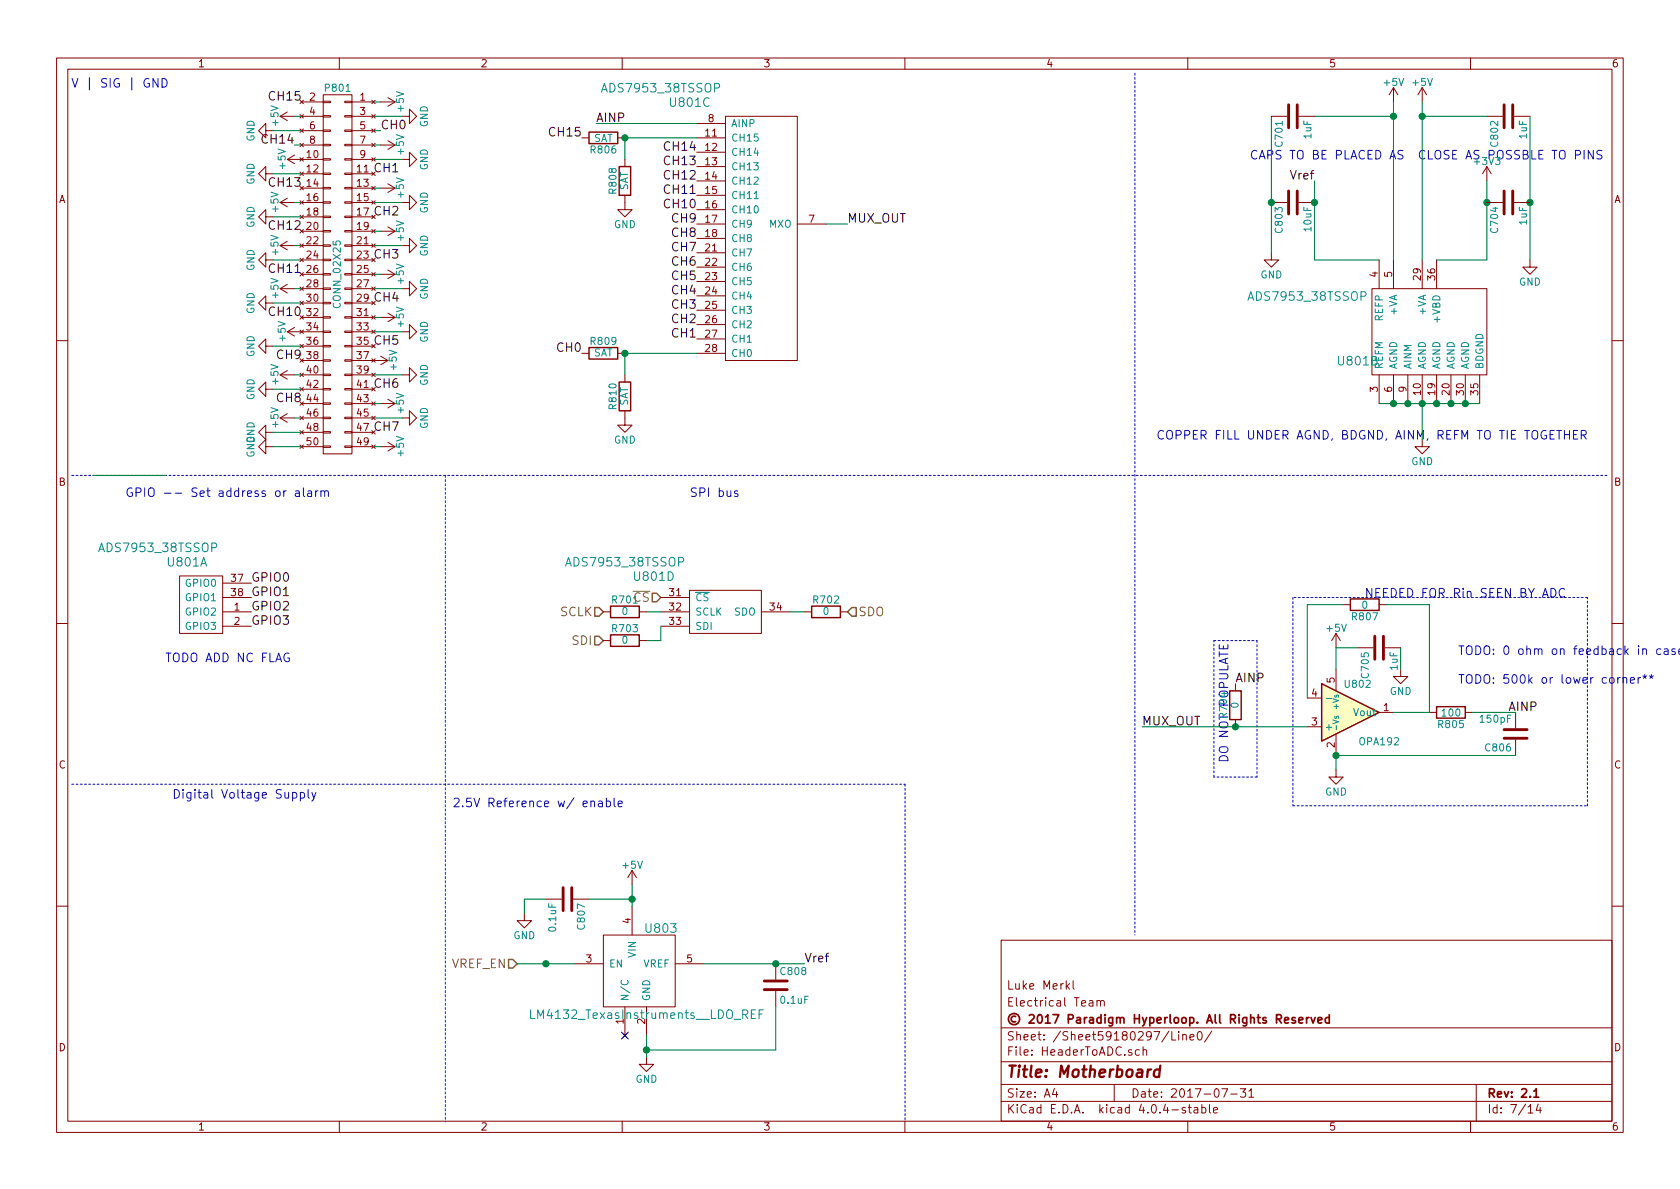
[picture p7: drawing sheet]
<svg xmlns="http://www.w3.org/2000/svg" width="297mm" height="210mm" viewBox="0 0 297 210" stroke-linecap="round" stroke-linejoin="round" font-family="sans-serif">
<g fill="none" stroke="#840000" stroke-width=".18">
<path d="M10 10.3h277v189.9h-277zM12 12.2h273v186.1h-273zM50.8 19.8l-1.3 .8M53.3 18h3.8M57.1 16.8h5.1v63.5h-5.1zM57.1 17.9h1.3v.3h-1.3zM60 10.3v1.9M61 17.9h1.2v.3h-1.2zM62.2 18h3.8M65.7 17.7l.6 .6M66.3 17.7l-.6 .6M67.3 18h2.5"/>
<path d="M68.6 17.3l1.2 .7M69.8 18l-1.2 .8M110 10.3v1.9M160 10.3v1.9M210 10.3v1.9M246.4 15.5l.7 1.3M246.4 15.5v2.5M246.4 15.5l-.8 1.3M251.5 15.5l.7 1.3M251.5 15.5v2.5M251.5 15.5l-.8 1.3M260 10.3v1.9"/>
<path d="M47 23.1v-1.3l-1.3 1.3 1.3 1.3v-1.3h1.3M47 38.3v-1.2l-1.3 1.2 1.3 1.3v-1.3h1.3M47 30.7v1.3l-1.3-1.3 1.3-1.2v1.2h1.3M49.5 20.6h2.6M49.5 35.8h2.6M49.5 35.8l1.3 .8M49.5 20.6l1.3 .7M50.8 28.2h6.3M50.8 28.2l1.3 .8M50.8 35l-1.3 .8M52.1 27.4l-1.3 .8M53 20.3l.6 .6"/>
<path d="M53 22.8l.6 .6M53 25.3l.6 .7M53 27.9l.6 .6M53 30.4l.6 .6M53 35.5l.6 .6M53 38l.6 .7M53.3 20.6h3.8M53.3 23.1h3.8M53.3 25.6h3.8M53.3 30.7h3.8M53.3 33.3h3.8M53.3 35.8h3.8"/>
<path d="M53.3 38.3h3.8M53.6 30.4l-.6 .6M53.6 20.3l-.6 .6M53.6 35.5l-.6 .6M53.6 22.8l-.6 .6M53.6 38l-.6 .7M53.6 25.3l-.6 .7M53.6 27.9l-.6 .6M57.1 38.2h1.3v.3h-1.3zM57.1 35.7h1.3v.2h-1.3zM57.1 33.1h1.3v.3h-1.3zM57.1 30.6h1.3v.3h-1.3z"/>
<path d="M57.1 28.1h1.3v.2h-1.3zM57.1 25.5h1.3v.3h-1.3zM57.1 23h1.3v.2h-1.3zM57.1 20.4h1.3v.3h-1.3zM61 38.2h1.2v.3h-1.2zM61 35.7h1.2v.2h-1.2zM61 33.1h1.2v.3h-1.2zM61 30.6h1.2v.3h-1.2zM61 28.1h1.2v.2h-1.2zM61 25.5h1.2v.3h-1.2zM61 23h1.2v.2h-1.2zM61 20.4h1.2v.3h-1.2z"/>
<path d="M62.2 20.6h3.8M62.2 23.1h3.8M62.2 25.6h3.8M62.2 28.2h3.8M62.2 30.7h3.8M62.2 33.3h3.8M62.2 35.8h3.8M62.2 38.3h3.8M65.7 20.3l.6 .6M65.7 22.8l.6 .6M65.7 25.3l.6 .7M65.7 27.9l.6 .6"/>
<path d="M65.7 33l.6 .6M65.7 35.5l.6 .6M66.3 20.3l-.6 .6M66.3 22.8l-.6 .6M66.3 25.3l-.6 .7M66.3 27.9l-.6 .6M66.3 33l-.6 .6M66.3 35.5l-.6 .6M67.3 25.6h2.5M67.3 33.3h2.5M68.6 24.9l1.2 .7M68.6 32.5l1.2 .8"/>
<path d="M69.8 25.6l-1.2 .8M69.8 33.3l-1.2 .7M71.1 20.6h1.3v1.2l1.3-1.2-1.3-1.3v1.3M71.1 28.2h1.3v1.3l1.3-1.3-1.3-1.3v1.3M71.1 35.8h1.3v1.3l1.3-1.3-1.3-1.3v1.3M102.9 24.4h1.2M109.2 24.4h1.3M110.5 34.5v2.6h-1.3l1.3 1.2 1.3-1.2h-1.3M110.5 28.2v1.3M123.2 39.6h5.1M123.2 21.8h5.1M123.2 24.4h5.1"/>
<path d="M123.2 26.9h5.1M123.2 29.5h5.1M123.2 32h5.1M123.2 34.5h5.1M123.2 37.1h5.1M128.3 20.6h12.7v43.1h-12.7zM141 39.6h5M224.8 20.6h2.8M224.8 35.8h2.8M229.6 20.6h2.8M229.6 35.8h2.8M262.9 20.6h2.8"/>
<path d="M262.9 35.8h2.8M262.9 29.5l-.8 1.2M262.9 29.5v2.5M262.9 29.5l.8 1.2M267.7 20.6h2.8M267.7 35.8h2.8M47 46v-1.3l-1.3 1.3 1.3 1.2v-1.2h1.3M47 53.6v-1.3l-1.3 1.3 1.3 1.3v-1.3h1.3M49.5 43.4h2.6M49.5 51h2.6M49.5 43.4l1.3 .8M49.5 51l1.3 .8"/>
<path d="M50.8 58.7h6.3M50.8 42.7l-1.3 .7M50.8 50.3l-1.3 .7M50.8 58.7l1.3 .7M52.1 57.9l-1.3 .8M53 53.3l.6 .6M53 43.1l.6 .6M53 58.4l.6 .6M53 45.7l.6 .6M53 50.7l.6 .7M53.3 40.9h3.8M53.3 53.6h3.8"/>
<path d="M53.3 43.4h3.8M53.3 56.1h3.8M53.3 46h3.8M53.3 48.5h3.8M53.3 51h3.8M53.6 53.3l-.6 .6M53.6 43.1l-.6 .6M53.6 45.7l-.6 .6M53.6 58.4l-.6 .6M53.6 50.7l-.6 .7M57.1 58.5h1.3v.3h-1.3zM57.1 56h1.3v.3h-1.3z"/>
<path d="M57.1 53.5h1.3v.2h-1.3zM57.1 50.9h1.3v.3h-1.3zM57.1 48.4h1.3v.2h-1.3zM57.1 45.8h1.3v.3h-1.3zM57.1 43.3h1.3v.3h-1.3zM57.1 40.8h1.3v.2h-1.3zM61 58.5h1.2v.3h-1.2zM61 56h1.2v.3h-1.2zM61 53.5h1.2v.2h-1.2zM61 50.9h1.2v.3h-1.2zM61 48.4h1.2v.2h-1.2zM61 45.8h1.2v.3h-1.2z"/>
<path d="M61 43.3h1.2v.3h-1.2zM61 40.8h1.2v.2h-1.2zM62.2 40.9h3.8M62.2 53.6h3.8M62.2 43.4h3.8M62.2 56.1h3.8M62.2 46h3.8M62.2 58.7h3.8M62.2 48.5h3.8M62.2 51h3.8M65.7 43.1l.6 .6M65.7 55.8l.6 .6"/>
<path d="M65.7 58.4l.6 .6M65.7 48.2l.6 .6M65.7 50.7l.6 .7M65.7 40.6l.6 .6M66.3 40.6l-.6 .6M66.3 43.1l-.6 .6M66.3 55.8l-.6 .6M66.3 58.4l-.6 .6M66.3 48.2l-.6 .6M66.3 50.7l-.6 .7M67.3 40.9h2.5M67.3 56.1h2.5"/>
<path d="M67.3 48.5h2.5M68.6 55.4l1.2 .7M68.6 40.1l1.2 .8M68.6 47.7l1.2 .8M69.8 56.1l-1.2 .8M69.8 40.9l-1.2 .8M69.8 48.5l-1.2 .8M71.1 43.4h1.3v1.3l1.3-1.3-1.3-1.2v1.2M71.1 51h1.3v1.3l1.3-1.3-1.3-1.2v1.2M71.1 58.7h1.3v1.2l1.3-1.2-1.3-1.3v1.3M123.2 44.7h5.1M123.2 47.2h5.1"/>
<path d="M123.2 49.8h5.1M123.2 52.3h5.1M123.2 54.9h5.1M123.2 57.4h5.1M123.2 59.9h5.1M123.2 42.2h5.1M224.8 44.7v1.3h-1.3l1.3 1.2 1.3-1.2h-1.3M242.6 51h20.3v15.3h-20.3zM243.8 46v5M246.4 46v5M251.5 46v5M254 46v5"/>
<path d="M270.5 46v1.2h-1.3l1.3 1.3 1.3-1.3h-1.3M10 60.2h2M47 68.8v-1.2l-1.3 1.2 1.3 1.3v-1.3h1.3M47 61.2v-1.3l-1.3 1.3 1.3 1.3v-1.3h1.3M47 76.4v-1.2l-1.3 1.2 1.3 1.3v-1.3h1.3M47 79v-1.3l-1.3 1.3 1.3 1.3v-1.3h1.3M49.5 66.3h2.6M49.5 73.9h2.6M49.5 66.3l1.3 .8M49.5 73.9l1.3 .8M50.8 65.5l-1.3 .8M50.8 73.1l-1.3 .8"/>
<path d="M53 66l.6 .6M53 78.7l.6 .6M53 68.5l.6 .6M53 60.9l.6 .6M53 73.6l.6 .6M53 76.1l.6 .7M53.3 66.3h3.8M53.3 79h3.8M53.3 68.8h3.8M53.3 71.4h3.8M53.3 61.2h3.8M53.3 73.9h3.8"/>
<path d="M53.3 63.7h3.8M53.3 76.4h3.8M53.6 66l-.6 .6M53.6 78.7l-.6 .6M53.6 68.5l-.6 .6M53.6 60.9l-.6 .6M53.6 73.6l-.6 .6M53.6 76.1l-.6 .7M57.1 78.9h1.3v.2h-1.3zM57.1 76.3h1.3v.3h-1.3zM57.1 73.8h1.3v.2h-1.3zM57.1 71.2h1.3v.3h-1.3z"/>
<path d="M57.1 68.7h1.3v.3h-1.3zM57.1 66.2h1.3v.2h-1.3zM57.1 63.6h1.3v.3h-1.3zM57.1 61.1h1.3v.2h-1.3zM61 78.9h1.2v.2h-1.2zM61 76.3h1.2v.3h-1.2zM61 73.8h1.2v.2h-1.2zM61 71.2h1.2v.3h-1.2zM61 68.7h1.2v.3h-1.2zM61 66.2h1.2v.2h-1.2zM61 63.6h1.2v.3h-1.2zM61 61.1h1.2v.2h-1.2z"/>
<path d="M62.2 66.3h3.8M62.2 79h3.8M62.2 68.8h3.8M62.2 71.4h3.8M62.2 61.2h3.8M62.2 73.9h3.8M62.2 63.7h6.4M62.2 76.4h3.8M65.7 78.7l.6 .6M65.7 71.1l.6 .6M65.7 73.6l.6 .6M65.7 63.4l.6 .7"/>
<path d="M65.7 66l.6 .6M66.3 66l-.6 .6M66.3 71.1l-.6 .6M66.3 73.6l-.6 .6M66.3 63.4l-.6 .7M66.3 78.7l-.6 .6M67.3 79h2.5M67.3 71.4h2.5M67.3 63l1.3 .7M68.6 78.2l1.2 .8M68.6 70.6l1.2 .8M68.6 63.7l-1.3 .8"/>
<path d="M69.8 79l-1.2 .8M69.8 71.4l-1.2 .7M71.1 73.9h1.3v1.3l1.3-1.3-1.3-1.3v1.3M71.1 66.3h1.3v1.3l1.3-1.3-1.3-1.3v1.3M102.9 62.5h1.2M109.2 62.5h1.3M110.5 72.6v2.6h-1.3l1.3 1.2 1.3-1.2h-1.3M110.5 66.3v1.3M123.2 62.5h5.1M243.8 66.3v5.1M246.4 66.3v5.1M248.9 66.3v5.1"/>
<path d="M251.5 77.7v1.3h1.2l-1.2 1.3-1.3-1.3h1.3M251.5 66.3v5.1M254 66.3v5.1M256.5 66.3v5.1M259.1 66.3v5.1M261.6 66.3v5.1M285 60.2h2M10 110.3h2M31.7 101.8h7.7v10.2h-7.7zM39.4 108.2h5M39.4 110.7h5M39.4 103.1h5"/>
<path d="M39.4 105.7h5M106.7 108.2h1.2M106.7 113.3h1.2M113 108.2h1.3M113 113.3h1.3M116.8 108.2h5.1M116.8 110.7h5.1M116.8 105.7h5.1M121.9 104.4h12.7v7.6h-12.7zM134.6 108.2h5.1M142.2 108.2h1.3M148.6 108.2h1.3"/>
<path d="M236.2 112v2.5M236.2 118.4v3.8M236.2 112l-.7 1.3M236.2 112l.8 1.3M237.5 106.9h1.3M240 114.5h2.8M243.8 106.9h1.3M244.9 114.5h2.7M247.6 118.4v1.2h1.3l-1.3 1.3-1.2-1.3h1.2M285 110.3h2M218.4 120.9v1.3M218.4 127.2v1.3"/>
<path d="M231.1 128.5h2.6M231.1 123.4h2.6M236.2 136.1v1.3h1.3l-1.3 1.3-1.3-1.3h1.3M236.2 129.8v3.8M243.8 126h2.6M252.7 126h1.3M259.1 126h1.2M268 126v2.8M268 130.8v2.8M96.5 159h2.8M101.3 159h2.8M111.8 153.9v2.6"/>
<path d="M111.8 153.9l-.8 1.3M111.8 153.9l.7 1.3M10 160.2h2M92.7 161.5v1.3h1.3l-1.3 1.3-1.3-1.3h1.3M101.6 170.4h5.1M106.7 165.3h12.7v12.7h-12.7zM110.5 178v5.1M111.8 160.3v5M114.3 178v5.1M119.4 170.4h5.1M137.2 170.4v2.8M137.2 175.3v2.7"/>
<path d="M177 166.3h108v32h-108zM188.7 174.4l.4 .5M189.1 173.9l-.6 .6M189.7 173.4v1.3l.2 .2M192.6 177h.6v.9M193.2 177.3l-.4 .1-.3 .2 .3 .3 .4-.1M194 177.1l.2-.2 .3 .1 .1 .9M194 176.9v1M194.6 177.1a.36 .36 0 0 1 .3-.2 .36 .36 0 0 1 .3 .2v.8M285 160.2h2M60 198.3v1.9M110 198.3v1.9"/>
<path d="M110.2 182.8l.6 .6M110.8 182.8l-.6 .6M114.3 186.9v1.3h1.3l-1.3 1.3-1.3-1.3h1.3M160 198.3v1.9M177 194.8h108M177 191.8h108M177 187.8h108M177 181.8h108M186.4 192.5l-.3 1h.9M186.8 193v1M197 191.8v3M201.4 185.7l-.4-.1-.3 .3 .1 .6 .2 .1 .4-.1"/>
<path d="M202.1 185.7l.2-.1 .4 .1v.9M202.1 185.1v1.5M207.2 182.4v1.5h.7M208.4 182.4v.2M208.4 182.9v1M209.1 183.1l.2-.2 .4 .1 .1 .9M209.1 182.9v1M209.6 195.9a.37 .37 0 0 0-.6 .1l.1 .3 .5 .1 .1 .1-.3 .3-.4-.1M210 198.3v1.9M210.1 195.8h.5M210.3 195.3v1.3l.3 .2M210.4 183.4l.7-.1-.1-.3-.4-.1-.2 .2 .1 .7h.5"/>
<path d="M211.2 195.9h.5l.1 .9M211.8 196.2l-.5 .1-.2 .2 .2 .3 .5-.1M211.8 182.6l.2-.2a.81 .81 0 0 1 .6 .6 .81 .81 0 0 1-.3 .8l-.1 .1a.79 .79 0 0 1-.4-1.3zM212.5 195.9l.4-.1 .3 .3-.1 .6h-.6M212.5 195.3v1.5M213.8 195.3v1.3l.2 .2M214.2 182.3l-1.2 2M214.6 196.3l.7-.1-.1-.3-.4-.1-.2 .2v.7h.6M216 192.5h1l-.6 1.5M217.6 193.5h1.1M219.3 192.5h.9l-.5 .6 .5 .1v.7l-.2 .1-.7-.1M220.8 193l.4-.5v1.5"/>
<path d="M220.8 194h.9M260 198.3v1.9M261 191.8v6.5M270.2 196.8h.8M272 195.2l-.4 1.1h.9M272.3 195.8v1"/>
</g>
<path d="M231 179.9v1M231.4 179.9l-.4 .3M231.8 179.9l.4 1 .3-1M235 179.4v1.5M227.1 180.4l.7-.1v-.3l-.4-.1-.3 .2 .1 .7h.6M229 180a.37 .37 0 0 0-.6 .1l.1 .3 .5 .1 .1 .1-.2 .3-.5-.1M229.6 180.4l.8-.1-.1-.3-.4-.1-.3 .2 .1 .7h.6M233 180.4l.7-.1v-.3l-.5-.1-.2 .2 .1 .7h.6M235 180l-.4-.1-.3 .3 .1 .6 .2 .1 .4-.1M271.2 193l.4-.5v1.5M271.2 194h.9" fill="none" stroke="#840000" stroke-width=".3"/>
<path d="M205.1 189.2a.7 .7 0 0 0-1 .3v.8l.2 .1 .6-.1M205.2 188.4l-.3 2" fill="none" stroke="#840000" stroke-width=".41"/>
<g fill="none" stroke="#0000c2" stroke-width=".18">
<path d="M26.3 14a.71 .71 0 0 0-.9 .7 .71 .71 0 0 0 .9 .6l.1-.5h-.3M27.9 13.9v1.5l-.8-1.5v1.5M28.7 13.9a.77 .77 0 0 1 .8 .8 .77 .77 0 0 1-.8 .7zM278.6 27.4l.7-.1 .2-.2-.1-.4-.3-.1h-.5v1.5M280.1 26.6v1.5M281.7 26.6v1.5l-.9-1.5v1.5M283.2 26.7a.62 .62 0 0 0-.8 0v.5l.8 .3v.5a.62 .62 0 0 1-.9 0M276.6 76.1v1.5M276.6 76.9h.9M277.5 76.1v1.5M278.2 76.9h.5M278.9 76.1h-.7v1.5h.7"/>
<path d="M279.6 76.9h.7l.2-.3-.1-.3-.2-.2h-.6v1.5M280 76.9l.5 .7M23.3 86.4a.71 .71 0 0 0-.9 .6 .71 .71 0 0 0 .9 .7l.1-.6h-.3M24.1 87.1l.7-.1 .1-.2v-.4l-.3-.1h-.5v1.5M25.6 86.3v1.5M26.5 86.4a.5 .5 0 0 1 .5-.1 .5 .5 0 0 1 .3 .5l-.1 .8a.53 .53 0 0 1-.6 .2 .53 .53 0 0 1-.4-.5v-.5zM57.4 87a.35 .35 0 0 1 .3-.2 .35 .35 0 0 1 .4 .2v.8M123.1 86.4a.62 .62 0 0 0-.8 0v.5l.7 .3v.4a.62 .62 0 0 1-.8 .1M51.1 115.6a.71 .71 0 0 0-.9 .7 .71 .71 0 0 0 .9 .6l.1-.5h-.3M215.6 114v.7h1.5v-.7M274.2 104.1a.77 .77 0 0 1 .9 .7 .77 .77 0 0 1-.9 .8zM276.6 104.2a.62 .62 0 0 0-.7 0 .62 .62 0 0 0-.2 .7 .58 .58 0 0 0 .3 .6 .58 .58 0 0 0 .6-.1"/>
<path d="M287 120v-.1a.36 .36 0 0 1 .6 .1v.8M287 119.8v1M289.6 119.8v1M290.1 119.8l-.3 .1-.2 .2M290.4 119.5l.4 .2 .4-.2M290.6 120l.2-.3 .2 .3M290.8 119.3v.4M291.6 119.5l.4 .2 .3-.2M291.7 120l.3-.3 .2 .3M292 119.3v.4M54.5 139.6v1.3l.2 .2M288.3 120.3l.7-.1-.1-.3-.4-.1-.2 .2v.7h.6"/>
<path d="M51.7 140.2a.48 .48 0 0 1 .7 .1v.7a.48 .48 0 0 1-.7 .1M53.1 140.2a.48 .48 0 0 1 .7 .1v.7a.48 .48 0 0 1-.7 .1M53.1 140.1v1.6M55.1 140.1l.4 1M55.9 140.1l-.6 1.4-.2 .2M104.5 141.8v-.1a.36 .36 0 0 1 .6 .2v.8M105.8 141.7h.6l.1 1M106.5 142l-.5 .1a.3 .3 0 0 0-.2 .3 .3 .3 0 0 0 .2 .3l.5-.1M107.2 141.7a.48 .48 0 0 1 .7 .1v.7a.48 .48 0 0 1-.7 .1M107.2 141.1v1.6M108.6 141.1v1.4l.2 .2M109.3 142.2l.7-.2v-.3h-.5l-.2 .2 .1 .7h.6"/>
</g>
<g fill="none" stroke="#840000" stroke-width=".51">
<path d="M227.8 18.5v4.1M229.4 18.5v4.1M265.9 18.5v4.1M267.5 18.5v4.1M227.8 33.8v4M229.4 33.8v4M265.9 33.8v4M267.5 33.8v4M243.1 112.5v4.1M244.6 112.5v4.1M265.9 129h4.1M265.9 130.6h4.1"/>
<path d="M99.6 157v4M101.1 157v4M135.1 175h4.1M135.1 173.5h4.1"/>
</g>
<path d="M233.7 120.9l10.1 5.1-10.1 5.1z" fill="#ffffc2" stroke="#ffffc2" stroke-width=".18"/>
<path d="M104.1 23.4h5.1v2h-5.1zM109.5 29.5h2v5h-2zM104.1 61.5h5.1v2h-5.1zM109.5 67.6h2v5h-2zM107.9 107.2h5.1v2h-5.1zM107.9 112.3h5.1v2h-5.1zM143.5 107.2h5.1v2h-5.1zM238.8 105.9h5v2h-5zM217.4 122.2h2.1v5h-2.1zM233.7 120.9l10.1 5.1-10.1 5.1zM254 125h5.1v2h-5.1z" fill="none" stroke="#840000" stroke-width=".25"/>
<path d="M234.5 123.5h1M236 126.7v.2l.1 .1 .3-.3h.2v.3M93.8 178.6v1.5h.8M109.9 173.4a.5 .5 0 0 0 0 .6 .5 .5 0 0 0 .6 .1l.4-.1a.41 .41 0 0 0 0-.6M132.8 179.3h.5M133.6 178.6h-.8v1.5h.8M134.2 179.3h.5M135 178.6h-.8v1.5" fill="none" stroke="#008484" stroke-width=".18"/>
<path d="M105.2 107.4h.7l.8 .8-.8 .8h-.7zM105.2 112.5h.7l.8 .8-.8 .7h-.7zM115.3 104.9h.8l.7 .8-.7 .7h-.8zM150.6 107.4h.8v1.6h-.8l-.7-.8zM89.9 169.7h.8l.7 .7-.7 .8h-.8z" fill="none" stroke="#848400" stroke-width=".25"/>
<g fill="none" stroke="#008400" stroke-width=".18">
<path d="M66 18h1.3M246.4 18v28M251.5 18v28M48.3 23.1h5M48.3 38.3h5M48.3 30.7h5M52.1 20.6h1.2M52.1 25.6h1.2M52.1 35.8h1.2M66 20.6h5.1M66 23.1h1.3M66 25.6h1.3"/>
<path d="M66 35.8h5.1M66 28.2h5.1M66 33.3h1.3M105.4 21.8h17.8M123.2 24.4h-12.7v3.8M146 39.6h3.9M224.8 20.6v24.1M232.4 32v14h11.4M232.4 20.6h14M251.5 20.6h11.4M262.9 32v14h-8.9M270.5 20.6v25.4"/>
<path d="M48.3 46h5M48.3 53.6h5M52.1 43.4h1.2M52.1 51h1.2M66 43.4h5.1M66 51h5.1M66 56.1h1.3M66 40.9h1.3M66 48.5h1.3M66 58.7h5.1M48.3 68.8h5M48.3 79h5"/>
<path d="M48.3 61.2h5M48.3 76.4h5M52.1 73.9h1.2M52.1 66.3h1.2M66 71.4h1.3M66 73.9h5.1M66 66.3h5.1M66 79h1.3M123.2 62.5h-12.7v3.8M243.8 71.4h17.8M251.5 71.4v6.3M16.5 84.1h12.7"/>
<path d="M114.3 108.2h2.5M116.8 110.7v2.6h-2.5M139.7 108.2h2.5M237.5 106.9h-6.4v16.5M240 114.5h-3.8v3.9M245.1 106.9h7.6v19.1h-6.3M247.6 114.5v3.9M201.9 128.5h29.2M260.3 126h7.7M268 133.6h-31.8v2.5M96.5 159h-3.8v2.5M104.1 159h7.7"/>
<path d="M111.8 156.5v3.8M91.4 170.4h10.2M124.5 170.4h17.7M137.2 178v7.7h-22.9M114.3 183.1v3.8"/>
</g>
<g fill="#008400" stroke="#008400" stroke-width=".25">
<circle cx="262.9" cy="35.8" r=".51"/>
<circle cx="232.4" cy="35.8" r=".51"/>
<circle cx="246.4" cy="20.6" r=".51"/>
<circle cx="224.8" cy="35.8" r=".51"/>
<circle cx="251.5" cy="20.6" r=".51"/>
<circle cx="236.2" cy="133.6" r=".51"/>
<circle cx="218.4" cy="128.5" r=".51"/>
<circle cx="246.4" cy="71.4" r=".51"/>
<circle cx="248.9" cy="71.4" r=".51"/>
<circle cx="251.5" cy="71.4" r=".51"/>
<circle cx="254" cy="71.4" r=".51"/>
<circle cx="256.5" cy="71.4" r=".51"/>
<circle cx="259.1" cy="71.4" r=".51"/>
<circle cx="270.5" cy="35.8" r=".51"/>
<circle cx="114.3" cy="185.7" r=".51"/>
<circle cx="96.5" cy="170.4" r=".51"/>
<circle cx="111.8" cy="159" r=".51"/>
<circle cx="137.2" cy="170.4" r=".51"/>
<circle cx="110.5" cy="24.4" r=".51"/>
<circle cx="110.5" cy="62.5" r=".51"/>
</g>
<g fill="none" stroke="#0000c2" stroke-width=".18" stroke-dasharray=".3 .4">
<path d="M200.7 12.9v152.4M12.7 84.1h271.8M78.7 84.1v114.3M214.6 113.3h7.6M222.2 113.3v24.1M228.6 105.7v36.8M280.7 105.7h-52.1M12.7 138.7h147.3M160 138.7v59.7M214.6 137.4v-24.1M222.2 137.4h-7.6M228.6 142.5h52.1"/>
<path d="M280.7 142.5v-36.8"/>
</g>
<path d="M109.9 182.5l1.2 1.2M111.1 182.5l-1.2 1.2" fill="none" stroke="#000084" stroke-width=".18"/>
<text font-size="2.8" fill="#840000" x="178" y="190.5">Title: Motherboard</text>
<g font-size="2.1" fill="#0000c2">
<text x="12" y="15.5">V | SIG | GND</text>
<text x="221" y="28.2">CAPS TO BE PLACED AS CLOSE AS POSSBLE TO PINS</text>
<text x="204.5" y="77.7">COPPER FILL UNDER AGND, BDGND, AINM, REFM TO TIE TOGETHER</text>
<text x="29.5" y="87.9">GPIO -- Set address or alarm</text>
<text x="123" y="87.9">SPI bus</text>
<text x="241.3" y="105.7">NEEDED FOR Rin SEEN BY ADC</text>
<text x="29.2" y="117.1">TODO ADD NC FLAG</text>
<text x="257.8" y="115.8">TODO: 0 ohm on feedback in case we wan</text>
<text x="257.8" y="120.9">TODO: 500k or lower corner**</text>
<text x="217.2" y="134.9" transform="rotate(-90 217.2 134.9)">DO NOT POPULATE</text>
<text x="30.5" y="141.2">Digital Voltage Supply</text>
<text x="80" y="142.7">2.5V Reference w/ enable</text>
</g>
<g font-size="2.1">
<text x="47.9" y="17.8">CH15</text>
<text x="67.3" y="22.9">CH0</text>
<text x="105.4" y="21.6">AINP</text>
<text x="46.6" y="25.4">CH14</text>
<text x="97.4" y="24.1">CH15</text>
<text x="117.8" y="26.7">CH14</text>
<text x="117.8" y="29.2">CH13</text>
<text x="47.9" y="33">CH13</text>
<text x="66" y="30.5">CH1</text>
<text x="117.8" y="31.7">CH12</text>
<text x="117.8" y="34.3">CH11</text>
<text x="228.3" y="31.7">Vref</text>
<text x="47.9" y="40.6">CH12</text>
<text x="66" y="38.1">CH2</text>
<text x="117.8" y="36.8">CH10</text>
<text x="118.9" y="39.4">CH9</text>
<text x="118.9" y="41.9">CH8</text>
<text x="149.9" y="39.4">MUX_OUT</text>
<text x="66" y="45.7">CH3</text>
<text x="118.9" y="44.4">CH7</text>
<text x="118.9" y="47">CH6</text>
<text x="47.9" y="48.3">CH11</text>
<text x="66" y="53.3">CH4</text>
<text x="118.9" y="49.5">CH5</text>
<text x="118.9" y="52.1">CH4</text>
<text x="47.9" y="55.9">CH10</text>
<text x="118.9" y="54.6">CH3</text>
<text x="118.9" y="57.1">CH2</text>
<text x="118.9" y="59.7">CH1</text>
<text x="49.1" y="63.5">CH9</text>
<text x="66" y="61">CH5</text>
<text x="98.6" y="62.2">CH0</text>
<text x="49.1" y="71.1">CH8</text>
<text x="66" y="68.6">CH6</text>
<text x="66" y="76.2">CH7</text>
<text x="44.4" y="102.9">GPIO0</text>
<text x="44.4" y="105.4">GPIO1</text>
<text x="44.4" y="107.9">GPIO2</text>
<text x="44.4" y="110.5">GPIO3</text>
<text x="218.4" y="120.6">AINP</text>
<text x="266.7" y="125.7">AINP</text>
<text x="201.9" y="128.3">MUX_OUT</text>
<text x="142.2" y="170.2">Vref</text>
</g>
<g font-size="2.1" fill="#008484">
<text x="106.9" y="16.4">ADS7953_38TSSOP</text>
<text x="118.6" y="18.9">U801C</text>
<text x="221.2" y="53.2">ADS7953_38TSSOP</text>
<text x="236.7" y="64.6">U801B</text>
<text x="18" y="97.6">ADS7953_38TSSOP</text>
<text x="29.7" y="100.2">U801A</text>
<text x="100.5" y="100.2">ADS7953_38TSSOP</text>
<text x="112" y="106.4">CS</text>
<text x="112.3" y="102.7">U801D</text>
<text x="114.3" y="164.9">U803</text>
<text x="94.6" y="180.2">LM4132_TexasInstruments__LDO_REF</text>
</g>
<g font-size="2.1" fill="#848400">
<text x="99" y="109">SCLK</text>
<text x="151.8" y="109">SDO</text>
<text x="101.2" y="114">SDI</text>
<text x="79.7" y="171.2">VREF_EN</text>
</g>
<g font-size="2.1" fill="#840000">
<text x="178" y="178">Electrical Team</text>
<text x="178" y="175">Luke Merkl</text>
<text x="178" y="184">Sheet: /Sheet59180297/Line0/</text>
<text x="178" y="181">© 2017 Paradigm Hyperloop. All Rights Reserved</text>
<text x="178" y="186.7">File: HeaderToADC.sch</text>
<text x="178" y="196.9">KiCad E.D.A. kicad 4.0.4-stable</text>
<text x="178" y="194.1">Size: A4</text>
<text x="200" y="194.1">Date: 2017-07-31</text>
<text x="263" y="194.1">Rev: 2.1</text>
<text x="263" y="196.9">Id: 7/14</text>
</g>
<g font-size="1.8" fill="#840000">
<text x="35" y="11.9">1</text>
<text x="85" y="11.9">2</text>
<text x="135" y="11.9">3</text>
<text x="185" y="11.9">4</text>
<text x="235" y="11.9">5</text>
<text x="285" y="11.9">6</text>
<text x="54.8" y="17.8">2</text>
<text x="63.7" y="17.8">1</text>
<text x="54.8" y="20.3">4</text>
<text x="54.8" y="22.9">6</text>
<text x="63.7" y="20.3">3</text>
<text x="63.7" y="22.9">5</text>
<text x="125.2" y="21.6">8</text>
<text x="54.3" y="27.9">10</text>
<text x="54.8" y="25.4">8</text>
<text x="63.7" y="25.4">7</text>
<text x="63.7" y="27.9">9</text>
<text x="124.8" y="24.1">11</text>
<text x="124.8" y="26.7">12</text>
<text x="124.8" y="29.2">13</text>
<text x="10.4" y="35.9">A</text>
<text x="54.3" y="30.5">12</text>
<text x="54.3" y="33">14</text>
<text x="54.3" y="35.6">16</text>
<text x="63.2" y="30.5">11</text>
<text x="63.2" y="33">13</text>
<text x="63.2" y="35.6">15</text>
<text x="124.8" y="31.7">14</text>
<text x="124.8" y="34.3">15</text>
<text x="285.4" y="35.9">A</text>
<text x="54.3" y="40.6">20</text>
<text x="54.3" y="38.1">18</text>
<text x="63.2" y="38.1">17</text>
<text x="63.2" y="40.6">19</text>
<text x="124.8" y="36.8">16</text>
<text x="124.8" y="39.4">17</text>
<text x="124.8" y="41.9">18</text>
<text x="143" y="39.4">7</text>
<text x="54.3" y="43.2">22</text>
<text x="54.3" y="45.7">24</text>
<text x="63.2" y="43.2">21</text>
<text x="63.2" y="45.7">23</text>
<text x="124.8" y="44.4">21</text>
<text x="124.8" y="47">22</text>
<text x="54.3" y="53.3">30</text>
<text x="54.3" y="48.3">26</text>
<text x="54.3" y="50.8">28</text>
<text x="63.2" y="48.3">25</text>
<text x="63.2" y="50.8">27</text>
<text x="63.2" y="53.3">29</text>
<text x="124.8" y="49.5">23</text>
<text x="124.8" y="52.1">24</text>
<text x="243.6" y="49" transform="rotate(-90 243.6 49)">4</text>
<text x="246.1" y="49" transform="rotate(-90 246.1 49)">5</text>
<text x="251.2" y="49.5" transform="rotate(-90 251.2 49.5)">29</text>
<text x="253.7" y="49.5" transform="rotate(-90 253.7 49.5)">36</text>
<text x="54.3" y="55.9">32</text>
<text x="54.3" y="58.4">34</text>
<text x="63.2" y="55.9">31</text>
<text x="63.2" y="58.4">33</text>
<text x="124.8" y="54.6">25</text>
<text x="124.8" y="57.1">26</text>
<text x="124.8" y="59.7">27</text>
<text x="54.3" y="61">36</text>
<text x="54.3" y="63.5">38</text>
<text x="63.2" y="61">35</text>
<text x="63.2" y="63.5">37</text>
<text x="124.8" y="62.2">28</text>
<text x="54.3" y="66">40</text>
<text x="54.3" y="68.6">42</text>
<text x="54.3" y="71.1">44</text>
<text x="63.2" y="68.6">41</text>
<text x="63.2" y="71.1">43</text>
<text x="63.2" y="66">39</text>
<text x="243.6" y="69.3" transform="rotate(-90 243.6 69.3)">3</text>
<text x="246.1" y="69.3" transform="rotate(-90 246.1 69.3)">6</text>
<text x="248.7" y="69.3" transform="rotate(-90 248.7 69.3)">9</text>
<text x="251.2" y="69.8" transform="rotate(-90 251.2 69.8)">10</text>
<text x="253.7" y="69.8" transform="rotate(-90 253.7 69.8)">19</text>
<text x="256.3" y="69.8" transform="rotate(-90 256.3 69.8)">20</text>
<text x="258.8" y="69.8" transform="rotate(-90 258.8 69.8)">30</text>
<text x="261.4" y="69.8" transform="rotate(-90 261.4 69.8)">35</text>
<text x="54.3" y="73.7">46</text>
<text x="54.3" y="76.2">48</text>
<text x="63.2" y="73.7">45</text>
<text x="63.2" y="76.2">47</text>
<text x="54.3" y="78.7">50</text>
<text x="63.2" y="78.7">49</text>
<text x="10.4" y="85.9">B</text>
<text x="285.4" y="85.9">B</text>
<text x="40.9" y="102.9">37</text>
<text x="40.9" y="105.4">38</text>
<text x="41.4" y="107.9">1</text>
<text x="118.4" y="105.4">31</text>
<text x="118.4" y="107.9">32</text>
<text x="136.2" y="107.9">34</text>
<text x="41.4" y="110.5">2</text>
<text x="118.4" y="110.5">33</text>
<text x="231.9" y="123.2">4</text>
<text x="236" y="120.7" transform="rotate(-90 236 120.7)">5</text>
<text x="244.6" y="125.7">1</text>
<text x="231.9" y="128.3">3</text>
<text x="10.4" y="135.9">C</text>
<text x="236" y="132.2" transform="rotate(-90 236 132.2)">2</text>
<text x="285.4" y="135.9">C</text>
<text x="111.5" y="163.3" transform="rotate(-90 111.5 163.3)">4</text>
<text x="103.7" y="170.2">3</text>
<text x="121.4" y="170.2">5</text>
<text x="10.4" y="185.9">D</text>
<text x="110.2" y="181.1" transform="rotate(-90 110.2 181.1)">1</text>
<text x="114" y="181.1" transform="rotate(-90 114 181.1)">2</text>
<text x="285.4" y="185.9">D</text>
<text x="35" y="199.9">1</text>
<text x="85" y="199.9">2</text>
<text x="135" y="199.9">3</text>
<text x="185" y="199.9">4</text>
<text x="235" y="199.9">5</text>
<text x="285" y="199.9">6</text>
</g>
<g font-size="1.8" fill="#008484">
<text x="57.6" y="16.2">P801</text>
<text x="244.8" y="15.2">+5V</text>
<text x="249.8" y="15.2">+5V</text>
<text x="49.2" y="22.1" transform="rotate(-90 49.2 22.1)">+5V</text>
<text x="71.4" y="19.6" transform="rotate(-90 71.4 19.6)">+5V</text>
<text x="75.6" y="22.5" transform="rotate(-90 75.6 22.5)">GND</text>
<text x="129.3" y="22.5">AINP</text>
<text x="45" y="25.1" transform="rotate(-90 45 25.1)">GND</text>
<text x="50.5" y="29.8" transform="rotate(-90 50.5 29.8)">+5V</text>
<text x="71.4" y="27.2" transform="rotate(-90 71.4 27.2)">+5V</text>
<text x="104.6" y="27.1">R806</text>
<text x="104.9" y="25.1">SAT</text>
<text x="129.3" y="25">CH15</text>
<text x="129.3" y="27.6">CH14</text>
<text x="226.8" y="25.8" transform="rotate(-90 226.8 25.8)">C701</text>
<text x="231.9" y="24.5" transform="rotate(-90 231.9 24.5)">1uF</text>
<text x="260.8" y="29.2">+3V3</text>
<text x="264.9" y="25.8" transform="rotate(-90 264.9 25.8)">C802</text>
<text x="270" y="24.5" transform="rotate(-90 270 24.5)">1uF</text>
<text x="45" y="32.7" transform="rotate(-90 45 32.7)">GND</text>
<text x="71.4" y="34.9" transform="rotate(-90 71.4 34.9)">+5V</text>
<text x="75.6" y="30.1" transform="rotate(-90 75.6 30.1)">GND</text>
<text x="109" y="34.1" transform="rotate(-90 109 34.1)">R808</text>
<text x="111" y="33.8" transform="rotate(-90 111 33.8)">SAT</text>
<text x="129.3" y="30.1">CH13</text>
<text x="129.3" y="32.6">CH12</text>
<text x="129.3" y="35.2">CH11</text>
<text x="45" y="40.3" transform="rotate(-90 45 40.3)">GND</text>
<text x="49.2" y="37.4" transform="rotate(-90 49.2 37.4)">+5V</text>
<text x="75.6" y="37.8" transform="rotate(-90 75.6 37.8)">GND</text>
<text x="108.5" y="40.3">GND</text>
<text x="129.3" y="37.7">CH10</text>
<text x="129.3" y="40.3">CH9</text>
<text x="135.9" y="40.3">MXO</text>
<text x="226.8" y="41" transform="rotate(-90 226.8 41)">C803</text>
<text x="231.9" y="40.8" transform="rotate(-90 231.9 40.8)">10uF</text>
<text x="264.9" y="41" transform="rotate(-90 264.9 41)">C704</text>
<text x="270" y="39.7" transform="rotate(-90 270 39.7)">1uF</text>
<text x="45" y="47.9" transform="rotate(-90 45 47.9)">GND</text>
<text x="49.2" y="45" transform="rotate(-90 49.2 45)">+5V</text>
<text x="71.4" y="42.5" transform="rotate(-90 71.4 42.5)">+5V</text>
<text x="75.6" y="45.4" transform="rotate(-90 75.6 45.4)">GND</text>
<text x="129.3" y="45.3">CH7</text>
<text x="129.3" y="47.9">CH6</text>
<text x="129.3" y="42.8">CH8</text>
<text x="49.2" y="52.6" transform="rotate(-90 49.2 52.6)">+5V</text>
<text x="71.4" y="50.1" transform="rotate(-90 71.4 50.1)">+5V</text>
<text x="75.6" y="53" transform="rotate(-90 75.6 53)">GND</text>
<text x="129.3" y="50.4">CH5</text>
<text x="129.3" y="53">CH4</text>
<text x="222.8" y="49.2">GND</text>
<text x="268.6" y="50.5">GND</text>
<text x="45" y="55.5" transform="rotate(-90 45 55.5)">GND</text>
<text x="60.2" y="54.1" transform="rotate(-90 60.2 54.1)">CONN_02X25</text>
<text x="71.4" y="57.7" transform="rotate(-90 71.4 57.7)">+5V</text>
<text x="129.3" y="55.5">CH3</text>
<text x="129.3" y="58">CH2</text>
<text x="244.5" y="56.8" transform="rotate(-90 244.5 56.8)">REFP</text>
<text x="247" y="55.5" transform="rotate(-90 247 55.5)">+VA</text>
<text x="252.1" y="55.5" transform="rotate(-90 252.1 55.5)">+VA</text>
<text x="254.6" y="56.8" transform="rotate(-90 254.6 56.8)">+VBD</text>
<text x="45" y="63.2" transform="rotate(-90 45 63.2)">GND</text>
<text x="50.5" y="60.3" transform="rotate(-90 50.5 60.3)">+5V</text>
<text x="70.1" y="65.3" transform="rotate(-90 70.1 65.3)">+5V</text>
<text x="75.6" y="60.6" transform="rotate(-90 75.6 60.6)">GND</text>
<text x="104.6" y="61">R809</text>
<text x="104.9" y="63">SAT</text>
<text x="129.3" y="60.6">CH1</text>
<text x="129.3" y="63.1">CH0</text>
<text x="244.5" y="65.3" transform="rotate(-90 244.5 65.3)">REFM</text>
<text x="247" y="65.3" transform="rotate(-90 247 65.3)">AGND</text>
<text x="249.6" y="65.3" transform="rotate(-90 249.6 65.3)">AINM</text>
<text x="252.1" y="65.3" transform="rotate(-90 252.1 65.3)">AGND</text>
<text x="254.6" y="65.3" transform="rotate(-90 254.6 65.3)">AGND</text>
<text x="257.2" y="65.3" transform="rotate(-90 257.2 65.3)">AGND</text>
<text x="259.7" y="65.3" transform="rotate(-90 259.7 65.3)">AGND</text>
<text x="262.3" y="65.3" transform="rotate(-90 262.3 65.3)">BDGND</text>
<text x="45" y="70.8" transform="rotate(-90 45 70.8)">GND</text>
<text x="49.2" y="67.9" transform="rotate(-90 49.2 67.9)">+5V</text>
<text x="75.6" y="68.2" transform="rotate(-90 75.6 68.2)">GND</text>
<text x="111" y="71.9" transform="rotate(-90 111 71.9)">SAT</text>
<text x="49.2" y="75.5" transform="rotate(-90 49.2 75.5)">+5V</text>
<text x="71.4" y="73" transform="rotate(-90 71.4 73)">+5V</text>
<text x="75.6" y="75.9" transform="rotate(-90 75.6 75.9)">GND</text>
<text x="109" y="72.2" transform="rotate(-90 109 72.2)">R810</text>
<text x="45" y="80.9" transform="rotate(-90 45 80.9)">GND</text>
<text x="45" y="78.4" transform="rotate(-90 45 78.4)">GND</text>
<text x="71.4" y="80.6" transform="rotate(-90 71.4 80.6)">+5V</text>
<text x="108.5" y="78.4">GND</text>
<text x="249.5" y="82.2">GND</text>
<text x="32.9" y="103.8">GPIO0</text>
<text x="32.9" y="106.3">GPIO1</text>
<text x="108.4" y="106.7">R701</text>
<text x="122.9" y="106.3">CS</text>
<text x="143.9" y="106.7">R702</text>
<text x="240.8" y="107.6">0</text>
<text x="32.9" y="108.8">GPIO2</text>
<text x="32.9" y="111.4">GPIO3</text>
<text x="108.4" y="111.8">R703</text>
<text x="110" y="108.7">0</text>
<text x="110" y="113.8">0</text>
<text x="122.9" y="108.8">SCLK</text>
<text x="122.9" y="111.4">SDI</text>
<text x="129.8" y="108.8">SDO</text>
<text x="145.6" y="108.7">0</text>
<text x="234.6" y="111.7">+5V</text>
<text x="239.2" y="109.7">R807</text>
<text x="242" y="119.8" transform="rotate(-90 242 119.8)">C705</text>
<text x="247.1" y="118.5" transform="rotate(-90 247.1 118.5)">1uF</text>
<text x="219" y="125.2" transform="rotate(-90 219 125.2)">0</text>
<text x="237.9" y="121.6">U802</text>
<text x="245.7" y="122.9">GND</text>
<text x="216.9" y="126.8" transform="rotate(-90 216.9 126.8)">R704</text>
<text x="234.2" y="129.2">+</text>
<text x="239.4" y="126.6">Vout</text>
<text x="240.5" y="131.8">OPA192</text>
<text x="254.4" y="128.7">R805</text>
<text x="255.1" y="126.7">100</text>
<text x="261.8" y="127.8">150pF</text>
<text x="262.8" y="132.9">C806</text>
<text x="234.3" y="140.7">GND</text>
<text x="110.2" y="153.6">+5V</text>
<text x="90.8" y="166.1">GND</text>
<text x="98.3" y="164.6" transform="rotate(-90 98.3 164.6)">0.1uF</text>
<text x="103.4" y="164.2" transform="rotate(-90 103.4 164.2)">C807</text>
<text x="107.7" y="171.1">EN</text>
<text x="112.4" y="169.3" transform="rotate(-90 112.4 169.3)">VIN</text>
<text x="113.6" y="171.1">VREF</text>
<text x="138.2" y="172.4">C808</text>
<text x="111.1" y="177" transform="rotate(-90 111.1 177)">N/C</text>
<text x="114.9" y="177" transform="rotate(-90 114.9 177)">GND</text>
<text x="138.1" y="177.5">0.1uF</text>
<text x="112.3" y="191.5">GND</text>
</g>
<g font-size="1.4" fill="#008484">
<text x="236.7" y="125.2" transform="rotate(-90 236.7 125.2)">+Vs</text>
<text x="236.7" y="129.3" transform="rotate(-90 236.7 129.3)">-Vs</text>
</g>
</svg>
